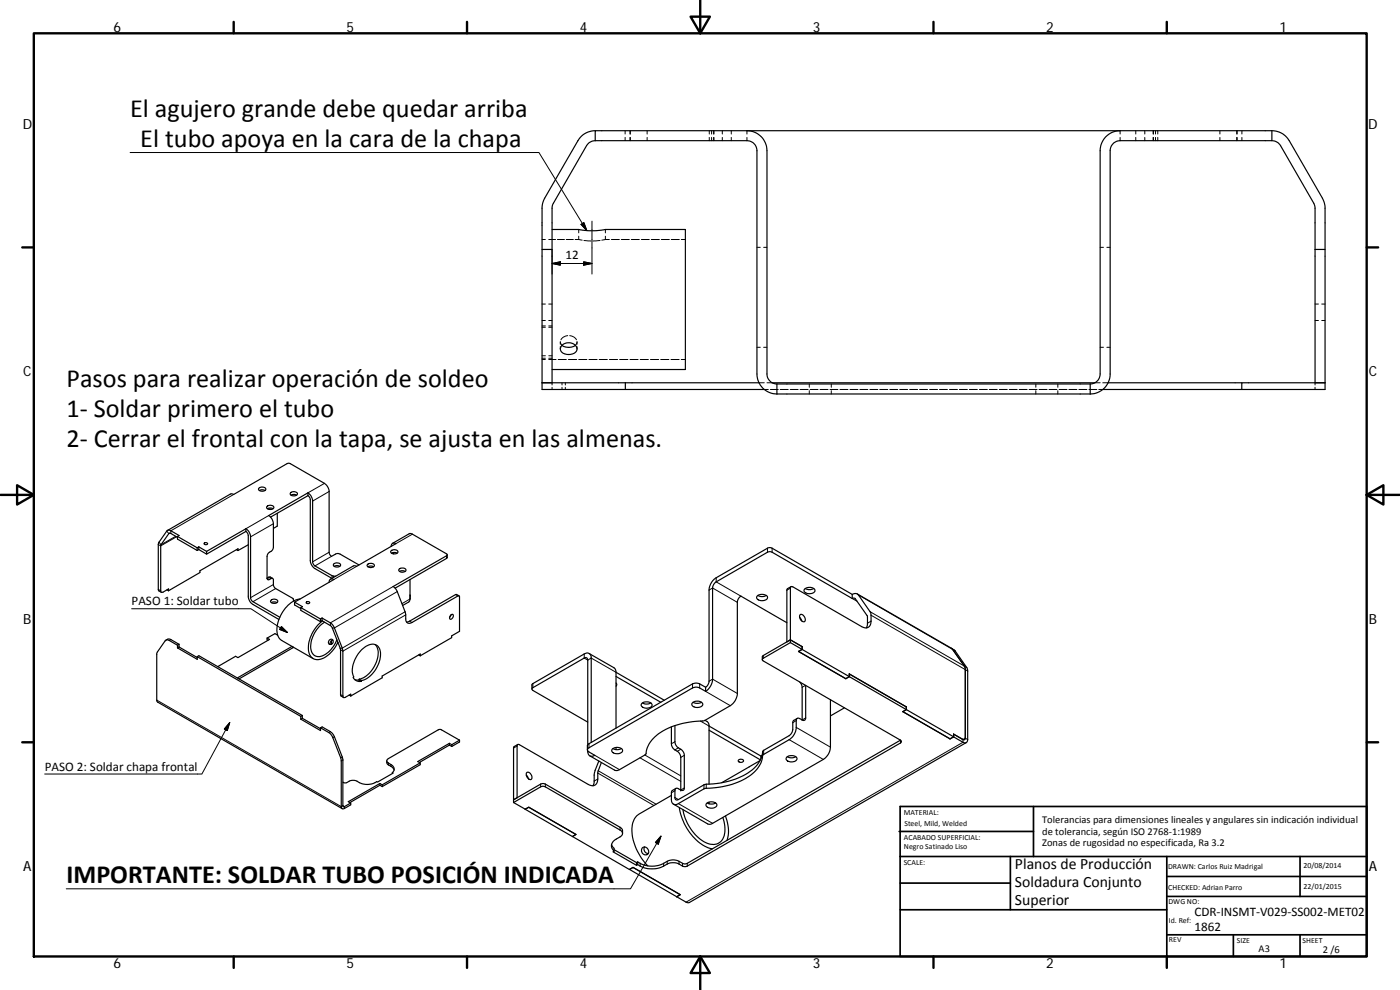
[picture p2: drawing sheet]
<svg xmlns="http://www.w3.org/2000/svg" width="420mm" height="297mm" viewBox="0 0 420 297" stroke-linecap="round" stroke-linejoin="round" font-family="sans-serif">
<g fill="none" stroke="#000" stroke-width=".36">
<path d="M178.6 39.2a5.9 5.9 0 0 0-5.2 3l-10.4 18.2-.3 2.1v12.3M224.2 39.2a6 6 0 0 1 6 6v67a3 3 0 0 0 3 3M336.2 39.2a6 6 0 0 0-6 6v67a3 3 0 0 1-3 3M381.7 39.2h-203.1v3M381.7 39.2v3h-45.5a3 3 0 0 0-3 3v67a6 6 0 0 1-6 6M381.7 39.2a6 6 0 0 1 5.2 3l10.4 18.2 .4 1.6v12.8M178.6 42.2h45.6a3 3 0 0 1 3 3v67a6 6 0 0 0 6 6M178.6 42.2a3.1 3.1 0 0 0-2.6 1.5l-10.2 18-.1 13.1M381.7 42.2a3.1 3.1 0 0 1 2.6 1.5l10.3 18 .1 13.1M165.7 68.9h8l3.2 .3 4.7-.3h24.1v42h-40M394.7 74.8v40.1M394.7 74.8h3v42.1h-25"/>
<path d="M162.7 114.9h25M165.7 114.9v-40.1h-3v42.1h25M168.6 103.7a2.65 2.65 0 0 1 2.7-.8 2.65 2.65 0 0 1 1.9 2 2.85 2.85 0 0 1-5 0zM172.7 103.6a3.5 3.5 0 0 1-4 0M187.7 116.9h41.7M187.7 114.9v2M187.7 114.9h40.1M231.8 114.9h96.8M233.2 118.2h94M233.2 115.2v3M233.2 115.2h94M327.2 115.2v3"/>
<path d="M331 116.9h41.7M332.6 114.9h40.1M397.7 114.9h-25v2M50.3 159.2l18.8-10.9 1 .1 16.2-9.4 .8 .1 10.3 5.9a3.2 3.2 0 0 1 1.4 2.5v18.6l.7 .8 1.5-.8 .9 .1 5.8 3.3M73.8 159.4l.5 .7 .2 .6v18.2a3.1 3.1 0 0 0 1.4 2.5l7.8 4.5M73.8 159.4l-11.8 6.9v-.9M73.8 158.6a2.97 2.97 0 0 1 1.4 2.5l.1 18.8 .6 .6 8.1 4.7M73.8 158.6l-11.8 6.8M73.8 158.6v.8M77.7 146.4a1.25 1.25 0 0 1 2.1 .5 1.3 1.3 0 0 1-2.2-.2zM77.8 147.2a1.62 1.62 0 0 1 1.7 0M80.2 151.9a1.23 1.23 0 0 1 2 .5 1.3 1.3 0 0 1-2.2-.2z"/>
<path d="M80.3 152.7a1.65 1.65 0 0 1 1.6 0M80.8 152.8h.5M83.2 154v3.9l-1.1 .6M87.2 147.8a1.23 1.23 0 0 1 2 .5 1.29 1.29 0 0 1-2.1-.2zM87.3 148.6a1.62 1.62 0 0 1 1.7 0M92.4 147.9l-11.8 6.8a3.1 3.1 0 0 1 1.5 2.4v7.1a2.19 2.19 0 0 1-1.6 1.7l-.4 1v6.6M92.4 147.9a3.1 3.1 0 0 1 1.4 2.4l.1 18.7 .6 .8 5.3 3 .9 .1M92.4 148.7l-11.2 6.5M92.4 147.9v.8M92.4 148.7l.6 .6 .1 .6v18.3a3.1 3.1 0 0 0 1.4 2.4l5.1 2.9M50.1 177l.5 .2M53.3 161.2l-2.4-1.2-2.7 3.7v13.7l.3 .3h.4l1.7-1v.5"/>
<path d="M53.3 161v.8l5.9 3.4M53.3 161l5.9 3.4M53.3 161l.5-.3-2.8-1.6h-.7l-2.7 3.8-.1 13.9 .2 .5 .7 .4M59.2 164.4v.8M59.7 164.9l2.3 1.4M59.7 164.1l2.3 1.3M59.7 164.1l-.5 .3M59.7 164.1v.8M59.7 164.9l-.5 .3M61.3 163a.52 .52 0 0 1 .6-.2 .52 .52 0 0 1 .3 .5 .58 .58 0 0 1-.9-.3zM71 164.9l.4 .3M71.4 165.2v-.5l-11.4 6.6v.5l-9.4 5.4"/>
<path d="M74.5 163.4l-3.1 1.8M80.1 173.5l.9-.4 .8 .4M80.1 173.5l.4 .5 1-.5 .4 .1 .2 2.2 .3 .5 5.5 3.2 .2 .8M90.1 179.7a9 9 0 0 0-6.6 6.7 5 5 0 0 0 1 5.8l9.5 5.4M98.8 174.7a.85 .85 0 0 1 .4-.9 .85 .85 0 0 1 1 .1l-11.8 6.8M100.2 169.2a1.26 1.26 0 0 1 2 .4 1.3 1.3 0 0 1-2.2-.1zM100.3 169.9a1.62 1.62 0 0 1 1.7 0M110.3 169.3a1.22 1.22 0 0 1 2.1 .5 1.3 1.3 0 0 1-2.2-.2zM110.4 170.1a1.66 1.66 0 0 1 1.7 0M117.4 164a.87 .87 0 0 1 .4-1 .87 .87 0 0 1 1 .1l-11.8 6.8-1-.1-6.8 4M117.4 165.2a1.22 1.22 0 0 1 2 .5 1.18 1.18 0 0 1-1.2 .5 1.18 1.18 0 0 1-.9-.8zM117.5 166a1.65 1.65 0 0 1 1.7 0"/>
<path d="M117.8 163l5.1-2.9h.4l10.9 6.4-16.2 9.5 1.1 1.2 2.5 6.4 .2 2.1a1.15 1.15 0 0 0 .5 1.2 1.15 1.15 0 0 0 1.3-.1l13.8-8 .5 .2v10.4l-2.4 1.4v.5l-9.4 5.5M118.1 165.8v.4M119.8 170.7a1.21 1.21 0 0 1 2 .5 1.26 1.26 0 0 1-2.1-.2zM119.9 171.5a1.65 1.65 0 0 1 1.7 0M123.1 178.5v.3M123.1 173.9l-.1 6.1-.4 .6-1.8 1.1M123.1 178.6v1M134.2 166.5v.8l-.2 .3-15.4 8.9M137.8 178.8l-1.1-.4-13.8 8-.9 .2M227.3 178.8a2.16 2.16 0 0 1 3 .4 1.81 1.81 0 0 1-2.7 .8l-.5-.5zM227.4 178.6a2.38 2.38 0 0 0 2.6 0M237.4 176l-1.1 .6-.2 .5v15.5"/>
<path d="M241.5 176.7a1.96 1.96 0 0 1 3.1 .5 1.95 1.95 0 0 1-3.3 0zM241.7 176.6a2.55 2.55 0 0 0 2.5 0M255.8 179.6l-24.4-14.1-1.1 .2-15.4 8.9a2.4 2.4 0 0 0-1 1.8v27.4a4.6 4.6 0 0 1-2.1 3.6M255.8 178.4a1.35 1.35 0 0 1 1.8 .1l3.6 5.2 .2 2.7a1.73 1.73 0 0 1-.8 1.8 1.73 1.73 0 0 1-2-.2l-20.7-11.9-.4-.1-.3 .3v16.5M255.8 178.4v1.2M255.8 179.6l.8-.1 3.7 5.3v2.5l-.3 1.1M255.8 178.4l-24.7-14.1-.6 .1-15.6 9a4.8 4.8 0 0 0-2.1 3.6v27.4a2.43 2.43 0 0 1-1 1.8M257.3 178.2l28.3 16.3M49.8 192.1l.7-.4 .6 .1 2.6 1.5M53.3 193.6v.8M53.3 194.4l5.9 3.4v-.8M53.3 193.6l-2.5-1.4-.5-.2-.6 .1-2.7 3.9v14.2l.3 .5 55.4 31.9"/>
<path d="M53.7 194.1l-.4 .3M53.7 193.3l-.4 .3M53.7 194.1l5.5 3.2M53.7 193.3v.8M59.2 197l.5-.3 31 18M59.2 197l31.1 17.9M80.2 191.5l.7 .4-9.5 5.4-.7-.4-5.4 3.1M80.2 191.5v.5l.2 .2M81.3 180.1a1.22 1.22 0 0 1 2 .4 1.29 1.29 0 0 1-2.1-.1zM81.4 180.8l.9-.2 .8 .2M83.3 190.6l-.8-.5-2.3 1.4M87.6 194l-16.4 9.4"/>
<path d="M88.1 194.2l-16.4 9.5M88.4 180.7v.8l1.9 1.1M88.4 180.7l2.4 1.3-.5 .3M90.3 182.3l5.9 3.4M90.3 182.3v.8l5.9 3.4M91.9 180.7a.49 .49 0 0 1 .6-.3 .49 .49 0 0 1 .3 .6 .53 .53 0 0 1-.5 .1 .53 .53 0 0 1-.4-.4zM96.2 185.7v.8M96.7 185.4l-.5 .3M96.7 185.4v.8M96.7 186.2l2.9 1.9 2.5 6.5 .1 14 .9 .7M96.7 185.4l2.5 1.5 .8 .9 2.7 6.7 .2 .9v13.6l.3 .3h.2l1.9-1v.5M96.7 186.2l-.5 .3"/>
<path d="M96.7 186.3a10.1 10.1 0 0 0-3.9 9.9 2.87 2.87 0 0 0 4.6 1.1 10.3 10.3 0 0 0 4-4.6M97.4 186.7a8.8 8.8 0 0 0-3.9 8.7 2.53 2.53 0 0 0 4.2 .9 9.7 9.7 0 0 0 3.4-4.3M98.9 192a.76 .76 0 0 1 1.2 .6 .76 .76 0 0 1-1.1 .7 .77 .77 0 0 1-.1-1.3zM99.5 192.2v1.1M99.9 192.1a.97 .97 0 0 0-.7 1.3M101.5 192.8l-.2 .2M112.6 193.4a5.5 5.5 0 0 1-.2 6.4 7.3 7.3 0 0 1-4.6 4M125.6 196.5l.5 .3M126.1 196.8v-.6l-11.4 6.6v.6l-9.4 5.4M135.3 184.5a.5 .5 0 0 1 .8 .1 .5 .5 0 0 1-.2 .7 .5 .5 0 0 1-.5 .5 .5 .5 0 0 1-.5-.4zM135.3 184.5l-.4 .7M176.8 196.1l7.4 4.2 .4 .4 .3 1"/>
<path d="M236.1 186.8l-13.8-7.9a2.45 2.45 0 0 0-1 1.8l-.1 28a4.8 4.8 0 0 1-2 3l-7.7 4.5a25.6 25.6 0 0 0-14.4 4.4 9 9 0 0 0-3.4 5.8l-8.6 4.8-.7-.1-7.4-4.3M237.2 192l3.5 2M237.2 192.8l-8.1 4.7-.3 .6 41.4 24M237.2 192.8l34.8 20.1M237.2 192l-8.3 4.8-.1 1.1M239.7 195.5l14.1 8.1M239.7 195.4v.1M240 185.2l.6 1.1M240.1 184.5a1.31 1.31 0 0 1 1.3 .6 1.31 1.31 0 0 1 0 1.5 1.54 1.54 0 0 1-1.3-2.1zM240.5 186.1h-.1M240.7 194v.8l-1.1 .7 14.2 8.1 1.1-.6M240.7 194v.9l-1 .6"/>
<path d="M240.7 194v.1M285.6 194.5l3.8 5.4 .3 1M285.6 194.5l1 .7 3.6 5.3 .2 .5v20.9a.87 .87 0 0 1-.4 .9 .87 .87 0 0 1-1-.1l-2.8-1.6M90.3 214.9v.9M90.3 215.8l5.9 3.4v-.8M90.7 215.5l-.4 .3M90.7 214.7l-.4 .2M90.7 215.5l5.5 3.2M90.7 214.7v.8M96.2 218.4l.5-.3 2.5 1.4 1.2 1.5 2.5 6.7v14.2l.4 .2 2-1.2M96.2 218.4l2.5 1.4 .9 .9 2.8 7v14.3a.59 .59 0 0 0 .3 .6 .59 .59 0 0 0 .7 0l1.9-1.1v-.6M104.8 208.6l.5 .2"/>
<path d="M106.5 203.9l1.2 .1M107.7 204l.7 .4M107.8 203.8l.7 .4M107.8 203.8l-.1 .2M108.5 204.2l-.1 .2M108.5 204.2a8.3 8.3 0 0 0 5.4-9.6 2.58 2.58 0 0 0-4-.7 8.9 8.9 0 0 0-4 8.5l.1 .4a1.86 1.86 0 0 0 2.4 1.6M159.6 206.8l.2-1.6 15.5-9a1.29 1.29 0 0 1 1.5-.1 1.29 1.29 0 0 1 .6 1.3v25.4M176.4 216.7l-16.5-9.5-.3-.4 .3-.5 15.4-8.9a.66 .66 0 0 1 .8 0 .66 .66 0 0 1 .3 .7v25.4M184.9 201.7l14.5 8.4M184.9 201.7v16.8M184.9 203l13.4 7.7M184.9 204.9l.2 .5-.2 .5"/>
<path d="M192.6 211a2.16 2.16 0 0 1 3.1 .4 1.81 1.81 0 0 1-2.8 .8l-.5-.5zM192.8 210.9a2.51 2.51 0 0 0 2.5 0M201.5 218.1v5.1a2.55 2.55 0 0 0 1.8 2.2 2.43 2.43 0 0 1 1 1.8v9.8M202.6 217.7v4.8a2.27 2.27 0 0 0 1 1.9 2.77 2.77 0 0 1 1.7 2l.1 10a.64 .64 0 0 1-.3 .7 .64 .64 0 0 1-.8-.1M207.7 211a1.98 1.98 0 0 1 3.2 .4 1.95 1.95 0 0 1-3.3-.1zM208 210.7a2.7 2.7 0 0 0 2.5 0M211.5 216.1l1 .7 .3 1M211.8 206.2v1.2M211.8 207.4l-1.8-1a2.38 2.38 0 0 0-2.2 0l-31 18a.65 .65 0 0 0-.5 .6 .65 .65 0 0 0 .5 .6l1.7 1a1.31 1.31 0 0 1-1.5 .1 1.31 1.31 0 0 1-.6-1.4M211.8 206.2l-1.8-1a2.38 2.38 0 0 0-2.2 0l-31.3 18.1-.2 .3v1.4M212.8 217.8l15.6 9M212.8 217.8v17.5"/>
<path d="M212.8 219.1l15.4 8.9M239.3 215.5l-1.3 .9-.1 2.5a2.56 2.56 0 0 1-1.1 1.8l-7.7 4.5a10 10 0 0 1-6.9 7.9 28.4 28.4 0 0 1-10.8 2.3l-7.8 4.5a.64 .64 0 0 1-.7 .1 .64 .64 0 0 1-.3-.7v-2a.63 .63 0 0 1 .2-.7 .63 .63 0 0 1 .8 0l.7 .4M240 204.6l.5 .7 .2 .9v9.8M240.7 216l-.7-.4a.65 .65 0 0 0-.7-.1 .65 .65 0 0 0-.3 .7v2a4.6 4.6 0 0 1-2.2 3.7l-7.7 4.6a9.6 9.6 0 0 1-6.1 7.5 31.1 31.1 0 0 1-11.7 2.7l-7.7 4.4a1.27 1.27 0 0 1-1.5 .2 1.27 1.27 0 0 1-.6-1.4l.1-2.5 1.3-.8M241.8 205.7v9.7a.65 .65 0 0 1-.3 .7 .65 .65 0 0 1-.8-.1M249.2 210v14.2a4.6 4.6 0 0 1-2.1 3.7l-33.8 19.4-.9-.1-10.3-5.9M253.4 212.4l-4.2 2.4M253.8 203.6h.1M254.9 202.2l17.1 9.9M254.9 203l-1.1 .6M254.9 202.2v.8M254.9 202.2h.1"/>
<path d="M271 213.5l14.1 8.2M271 213.5h.1M272 212.9l-1.1 .6 14.2 8.2 1.1-.6M272 212.9l14.2 8.2v-.8M272 212.9l-1 .6M272 212.1v.8M289.7 200.9v20.2a.64 .64 0 0 1-.3 .7 .64 .64 0 0 1-.8-.1M289.7 200.9l-.1 20.9-.6 .1-2.8-1.6M114 235.1l-9.5 5.4 .8 .4M114 235.1v.5M114 235.1l.7 .4M114.7 236l-.7-.4-9 5.2"/>
<path d="M114.7 235.5v.5M116.1 228.3l.2 1 1.3 .8 .7 .9M117.8 231.8v.3M117.8 231.8l.2 .1-4.7 2.8-.2-.2a5.7 5.7 0 0 1-6.4-.3 2.84 2.84 0 0 0-2.6 .6l-.7 .1-.5-.2M126.1 228.9v.5l-11.4 6.6M126.1 228.9l-11.4 6.6M134.9 223l-9.5 5.5 .7 .4M134.9 223v.6M134.9 223l.7 .4M135.6 224l-.7-.4-9 5.2M135.6 223.4v.6M137.9 222.1l-2.3 1.3"/>
<path d="M137.9 222.1l-5.6-3.2h-.6l-15.1 8.7a.7 .7 0 0 0-.5 .7 .7 .7 0 0 0 .5 .6l.7 .5a1.39 1.39 0 0 1 .5 2.4M137.9 222.1v.5l-2.3 1.4M154.1 240l8.2-4.7 1-.2 22.8 13.1 .7 .7v1.2M155.4 223.4l-1.3 .9v16.5M158 232.6l.6 1M158.1 231.8a1.31 1.31 0 0 1 1.3 .6 1.31 1.31 0 0 1-.1 1.5 1.48 1.48 0 0 1-1.2-2.1zM179.7 228.3l-1.3 3.6-.1 2.8-.3 1.1M180.5 228.8l-1.1 2.7v2.2a1.73 1.73 0 0 1-.8 1.9 1.73 1.73 0 0 1-2-.2l-21.2-12-.2 .3v15.7M183.8 224.7a2.11 2.11 0 0 1 3 .4 1.87 1.87 0 0 1-3.1 .5l-.1-.4zM184 224.6l.2 .1a2.49 2.49 0 0 0 2.3-.1M184.9 224.3v.6M201.5 238.7l-9.7 5.5a6 6 0 0 0-2.1 6.4 17.4 17.4 0 0 0 4.7 9.2"/>
<path d="M221.7 228a.82 .82 0 0 1 .8-.2 .82 .82 0 0 1 .6 .7 .88 .88 0 0 1-1.5-.4zM228.1 228.2l-11.5 6.6M228.4 226.8v.9M228.7 226.6l-.3 .2M236.1 227.1a1.95 1.95 0 0 1 3.1 .6 1.94 1.94 0 0 1-3.3 0zM236.3 227a2.51 2.51 0 0 0 2.5 0M270.2 222.1l-63.9 36.9-1.3 .1-1.2-.7a3.9 3.9 0 0 0-3.6 0 7.9 7.9 0 0 1-8.8 .2M270.2 222.1l.3 .3-.3 .5-63.9 37-1.1 .1-2.3-1.1-2.1 .1a8.3 8.3 0 0 1-9.4 .4l-.4 .2-7-4 .3-.2M285.1 221.7h.1M286.2 221.1l-1.1 .6M286.2 220.3v.8M289.4 221.8l-.3 .1"/>
<path d="M290 222.8l-83.3 48-.8-.1-48.3-27.9M154.1 240.8l3.5 2M154.1 240.8l8.2-4.7 .5-.2 .7 .1 22.6 13a1.08 1.08 0 0 1 .7 1.1 1.08 1.08 0 0 1-.7 1l-1.1 .6a2.08 2.08 0 0 0-.7 3.7M157.6 242.8l1.1-.6 14.2 8.2-1.1 .6M157.6 242.8l1.1-.6 14.1 8.2-1 .6M157.6 242.8h.1M171.8 251h.1M183.5 253.4l.8 1.1v.9M184.3 254.9l6.7 3.9 .4-.2M191 258.8v.8M191.4 258.6v.8M192.8 254.3a1.24 1.24 0 0 1 1.7 .5 1.24 1.24 0 0 1-.4 1.7 1.32 1.32 0 0 1-1.4-.7 1.32 1.32 0 0 1 .1-1.5z"/>
<path d="M193.4 254.1a1.33 1.33 0 0 0 1.2 2M203.9 242.3a15.8 15.8 0 0 0 8.8 12.1l1.1 .3M204.9 242.9a13.4 13.4 0 0 0 7.8 10.3 3.7 3.7 0 0 0 4.9-4.1l-.2-1.9-.5-1.9M212 241.2a1.98 1.98 0 0 1 3.1 .4 1.95 1.95 0 0 1-3.3 0zM212.2 240.9l1.3 .4 1.3-.4M212.8 240.7v.5M214.5 240.8l.2 .2M217.7 244.8a10.7 10.7 0 0 1 .5 7.4M188.9 260.9l1.1-.7 14.2 8.2-1.1 .7M188.9 260.9l1.1-.6 14.1 8.1-1 .6M188.9 260.8v.1M203.1 269v.1"/>
</g>
<g fill="none" stroke="#000" stroke-width=".3">
<path d="M187.6 39.2v1M189.1 39.2v1M189.2 39.2v1M194.2 39.2v1M212.9 39.2v1M213.6 39.2v1M214.2 39.2v1M214.3 39.2v1M216.8 39.2v1M219.5 39.2v1M224.2 39.2v1M336.2 39.2v1"/>
<path d="M340.9 39.2v1M343.6 39.2v1M346.1 39.2v1M346.2 39.2v1M346.8 39.2v1M347.5 39.2v1M366.1 39.2v1M371.2 39.2v1M371.3 39.2v1M372.7 39.2v1M39 45.8h122.7l14.4 23.4M187.6 41.2v1"/>
<path d="M189.1 41.2v1M189.2 41.2v1M194.2 41.2v1M212.9 41.2v1M213.6 41.2v1M214.2 41.2v1M214.3 41.2v1M216.8 41.2v1M219.5 41.2v1M224.2 41.2v1M336.2 41.2v1M340.9 41.2v1"/>
<path d="M343.6 41.2v1M346.1 41.2v1M346.2 41.2v1M346.8 41.2v1M347.5 41.2v1M366.1 41.2v1M371.2 41.2v1M371.3 41.2v1M372.7 41.2v1M162.7 71.9h1M165.7 79.1l2.5-.6v1.1zM165.7 74.8v7.4"/>
<path d="M165.7 79.1h12M166.7 71.9h-2M167.3 71.9h2.1M169.9 71.9h2.2M172.6 71.9h1.1M173.7 71.9l1 .2M173.7 68.9v1M173.7 70.9v1M174.4 67.3l.8-.5 .9 2.4zM175.2 78.5l2.5 .6-2.5 .5zM175.2 72.2l2.2 .1M177.7 66.4v15.8"/>
<path d="M180.1 72.2l-2.2 .1M181.7 71.9h1.2M181.7 68.9v1M181.7 70.9v1M181.7 71.9l-1.1 .2M183.5 71.9h2.4M186.5 71.9h2.4M189.5 71.9h2.4M192.5 71.9h2.3M195.5 71.9h2.4M198.5 71.9h2.4M201.5 71.9h2.4"/>
<path d="M204.5 71.9h1.2M227.2 74.2h1M229.2 74.2h1M330.2 74.2h1M332.2 74.2h1M162.7 98.2h1M162.7 97.8h1M162.7 96.2h1M162.7 91.2h1M164.7 98.2h1M164.7 97.8h1M164.7 96.2h1"/>
<path d="M164.7 91.2h1M394.7 96.2h1M394.7 91.2h1M396.7 96.2h1M396.7 91.2h1M162.7 107.5h1M162.7 106.7h1M162.7 107.9h1M164.7 107.5h1M164.7 106.7h1M164.7 107.9h2.2M165.7 114.9v.6"/>
<path d="M165.7 116.2v.7M167.5 107.9h2.5M168.2 103.3v-.8l.5 1.1M168.2 104v.7M168.7 114.9v.6M168.7 116.2v.7M169.7 114.9v.6M169.7 116.2v.7M170.4 100.7a2.64 2.64 0 0 0-2.1 1.3M170.6 107.9h2.5M171 100.7a2.56 2.56 0 0 1 2 1.3M173.2 103.3v-.8l-.5 1.1"/>
<path d="M173.2 104v.7M173.7 107.9h2.4M176.8 107.9h2.4M179.8 107.9h2.5M182.9 107.9h2.5M186 107.9h2.4M189.1 107.9h2.4M192.1 107.9h2.5M195.2 107.9h2.5M198.3 107.9h2.5M201.4 107.9h2.4M204.4 107.9h1.3"/>
<path d="M227.2 104.2h1M227.8 114.9h1.6M229.2 104.2h1M229.4 116.9h1.2M230.2 114.9h1.6M231.2 116.9h2.4M234.2 116.9h2.3M237.2 116.9h2.3M240.1 116.9h2.4M242.9 115.2v1M242.9 117.2v1M243.1 116.9h2.4"/>
<path d="M246.1 116.9h2.4M249.1 116.9h2.4M249.5 115.2v1M249.5 117.2v1M252.1 116.9h2.4M255.1 116.9h2.4M258.1 116.9h2.3M261.1 116.9h2.4M264 116.9h2.4M267 116.9h2.4M270 116.9h2.4M273 116.9h2.4"/>
<path d="M276 116.9h2.4M279 116.9h2.4M281.9 116.9h2.4M285 116.9h2.3M287.9 116.9h2.4M290.9 116.9h2.4M293.9 116.9h2.4M296.9 116.9h2.4M299.9 116.9h2.4M302.9 116.9h2.4M305.9 116.9h2.4M308.9 116.9h2.3"/>
<path d="M310.9 115.2v1M310.9 117.2v1M311.8 116.9h2.5M314.8 116.9h2.4M317.5 115.2v1M317.5 117.2v1M317.8 116.9h2.4M320.8 116.9h2.4M323.8 116.9h2.4M326.8 116.9h2.4M328.6 114.9h1.6M329.8 116.9h1.2"/>
<path d="M330.2 104.2h1M331 114.9h1.6M332.2 104.2h1M394.7 114.9v.6M394.7 116.2v.7M50 159.3l.7 .8 .2-.1M70.1 148.4l-18.8 10.9v.8M80.6 154.7l-6.8 3.9M82.1 157.1l-6.9 4M97.4 145l-5 2.9M98.8 147.5l-5 2.8M47.5 176.8l.7 .4"/>
<path d="M52.7 160.9l-4.4 2.5-.6-.7M53 161.1l-4.8 2.7-.7-.4M80.1 173.5l.8 .4M80.6 173.2l.7 .4M82.1 175.4l-6.9 3.9M82.7 176.6l-6.8 3.9M98.8 165.7l-5 2.9M99.5 166.9l-5 2.9M99.7 172.7v.8M100.1 172.9v.3M107 169.9l-6.8 4M118 176l-18.8 10.9v.8"/>
<path d="M119.2 177.5l-18.8 10.9-.7 .1M123.1 179.7l-2.5 1.4M123.8 160.3l-5 2.8M134 166.8v.8M136.7 178.4l.7 .4M212.8 177l1.1-.6 7.4 4.3M214.9 173.4v1.2l7.4 4.3M230.3 164.5v1.2M231.7 164.5v1.2M237.2 176.5l-1.1 .6M255.8 179.6l1.4 .8M257.6 178.5l29 16.7"/>
<path d="M39.5 182.6h35.8l11 7.2M51.3 191.9l-.5 .3M84.5 188l1.8 1.8-2.4-1zM87.9 194.1v.2M121.6 183.6l-18.9 10.9h-.6M121.8 184.5l-18.9 10.9-.7-.4M122.9 186.4l.7 .4M175.3 196.2v1.2l1.1 .7 1-.7 7.5 4.3M229.1 196.7v.8M261.1 183.5l29 16.8M261.4 186.4l-1.1 .6M261.4 184.6l29 16.7"/>
<path d="M47 210.1l55.4 31.9 .5-.3 .5 .3v.6M68.9 216.8l-8.3 15.4h-47.2M68.9 216.8l-.7 2.4-.9-.5zM99.2 219.5l-.5 .3M102.2 208.4l.7 .4M159.9 205.1v1.2M207.8 205.2v1.2M210 205.2v1.2M210.2 216.3l2.6 1.5M211.8 207.4l7.4 4.3M212.8 204.4l1.1-.6 7.4 4.3M239 216.2l-1.1 .6"/>
<path d="M239 218.2l10.2 6M241.8 205.6l-1.1 .6M241.8 215.4l-1.1 .6M100.4 221l-.5 .3M102.7 227.1l-.5 .3M102.9 228l-.5 .3M116.6 228.9v.6M117.3 229.4v.5M155.2 223.8l-1.1 .7M162.3 235.3v.8M163.7 235.3v.8M176.4 225.4h.1"/>
<path d="M176.8 223.2v1.2M178.5 226.6l7.4 4.3M179.4 233.7l-1.1 .7M179.4 231.9l16.8 9.8M179.5 231.3l17.4 10M192.1 227.4l12.2 7M193.5 226.5l10.8 6.3M202.6 239.3l1 .6M202.6 222.5l-1.1 .7M202.6 237.3l-1.1 .6M203.6 224.4l-1 .6M204.3 224.8l-1 .6"/>
<path d="M205.4 226.6l-1.1 .6M205.4 236.4l-1.1 .6M211.3 235.5v1.2M212 235.3v1.2M228.9 225.6v1.2M229.2 225.1v1.3M236.8 221.9l10.3 6M270.2 222.1v.8M289 221.9v.8l-83.1 48M289.6 221.6l.8 .3M186.1 248.2v.8M192.1 259v.9"/>
<path d="M198.4 250.9l-9.2 15.8h-169.3M198.4 250.9l-.8 2.4-.9-.5zM199.2 259v.9M200.2 258.4v.8M203.6 241.1l10.3 5.9M203.8 258.4v.8M204.8 259v.9M206.3 259v.9"/>
</g>
<circle cx="204.3" cy="237" r=".18" fill="#000"/>
<g fill="none" stroke="#000" stroke-width=".71">
<path d="M10.1 10h400.1v277h-400.1zM70.1 6.6v3.4M140.2 6.6v3.4M207.3 5h5.8l-2.9 5zM210.2 0v10M280.2 6.6v3.4M350.2 6.6v3.4M6.7 74.2h3.4M410.2 74.2h3.4M.2 148.5h9.9M5.1 145.6l5 2.9-5 2.9zM410.2 148.5l5-2.9v5.8z"/>
<path d="M410.2 148.5h9.9M6.7 222.7h3.4M410.2 222.7h3.4M70.1 287v3.4M140.2 287v3.4M210.2 287l2.9 5h-5.8zM210.2 287v10M280.2 287v3.4M350.2 287v3.4"/>
</g>
<g fill="none" stroke="#000" stroke-width=".51">
<path d="M269.8 249.5h40.4M270.1 257h140.1M270.1 242h140.1v45h-140.1zM303.2 257v16M310.2 242v15M350.2 257v30M390.2 257v12M270.1 273h80.1M270.1 265h33.1M350.2 269h60M350.2 263h60M350.2 280.5h60"/>
<path d="M370.2 280.5v6.5M390.2 280.5v6.5"/>
</g>
<path d="M165.7 79.1l2.5-.6v1.1zM174.4 67.3l.8-.5 .9 2.4zM175.2 78.5l2.5 .6-2.5 .5zM84.5 188l1.8 1.8-2.4-1zM68.9 216.8l-.7 2.4-.9-.5zM198.4 250.9l-.8 2.4-.9-.5z" fill="#000" stroke="#000" stroke-width=".3"/>
<g font-size="7.9">
<text x="39" y="35.2">El agujero grande debe quedar arriba</text>
<text x="42.1" y="44.2">El tubo apoya en la cara de la chapa</text>
<text x="20" y="116.1">Pasos para realizar operación de soldeo</text>
<text x="20" y="125">1‐ Soldar primero el tubo</text>
<text x="20" y="134">2‐ Cerrar el frontal con la tapa, se ajusta en las almenas.</text>
<text x="19.9" y="265.1">IMPORTANTE: SOLDAR TUBO POSICIÓN INDICADA</text>
</g>
<g font-size="4.7">
<text x="304.6" y="260.8">Planos de Producción</text>
<text x="304.6" y="266.2">Soldadura Conjunto</text>
<text x="304.6" y="271.6">Superior</text>
</g>
<g font-size="4.2">
<text x="34" y="9.6">6</text>
<text x="104" y="9.6">5</text>
<text x="174" y="9.6">4</text>
<text x="244" y="9.6">3</text>
<text x="314" y="9.6">2</text>
<text x="384" y="9.6">1</text>
<text x="6.8" y="38.7">D</text>
<text x="410.6" y="38.7">D</text>
<text x="7" y="112.9">C</text>
<text x="410.8" y="112.9">C</text>
<text x="7" y="187.1">B</text>
<text x="410.8" y="187.1">B</text>
<text x="7" y="261.3">A</text>
<text x="410.8" y="261.3">A</text>
<text x="34" y="290.4">6</text>
<text x="104" y="290.4">5</text>
<text x="174" y="290.4">4</text>
<text x="244" y="290.4">3</text>
<text x="314" y="290.4">2</text>
<text x="384" y="290.4">1</text>
</g>
<g font-size="3.9">
<text x="169.7" y="77.6">12</text>
<text x="39.5" y="181.5">PASO 1: Soldar tubo</text>
<text x="13.5" y="231.2">PASO 2: Soldar chapa frontal</text>
<text x="358.5" y="274.9">CDR‐INSMT‐V029‐SS002‐MET02</text>
<text x="358.5" y="279.4">1862</text>
</g>
<g font-size="3.1">
<text x="312.8" y="246.8">Tolerancias para dimensiones lineales y angulares sin indicación individual</text>
<text x="312.8" y="250.4">de tolerancia, según ISO 2768‐1:1989</text>
<text x="312.8" y="254">Zonas de rugosidad no especificada, Ra 3.2</text>
<text x="377.7" y="285.6">A3</text>
<text x="397" y="285.9">2 /6</text>
</g>
<g font-size="2.4">
<text x="271.2" y="244.4">MATERIAL:</text>
<text x="271.3" y="251.9">ACABADO SUPERFICIAL:</text>
<text x="271.4" y="247.9">Steel, Mild, Welded</text>
<text x="271.3" y="254.6">Negro Satinado Liso</text>
<text x="271.2" y="259.7">SCALE:</text>
<text x="350.6" y="260.8">DRAWN: Carlos Ruiz Madrigal</text>
<text x="391.2" y="260.6">20/08/2014</text>
<text x="350.6" y="267">CHECKED: Adrian Parro</text>
<text x="391.2" y="266.6">22/01/2015</text>
<text x="350.7" y="271.4">DWG NO:</text>
<text x="350.8" y="276.8">Id. Ref:</text>
<text x="350.8" y="282.8">REV</text>
<text x="371.2" y="282.9">SIZE</text>
<text x="390.9" y="282.9">SHEET</text>
</g>
</svg>
